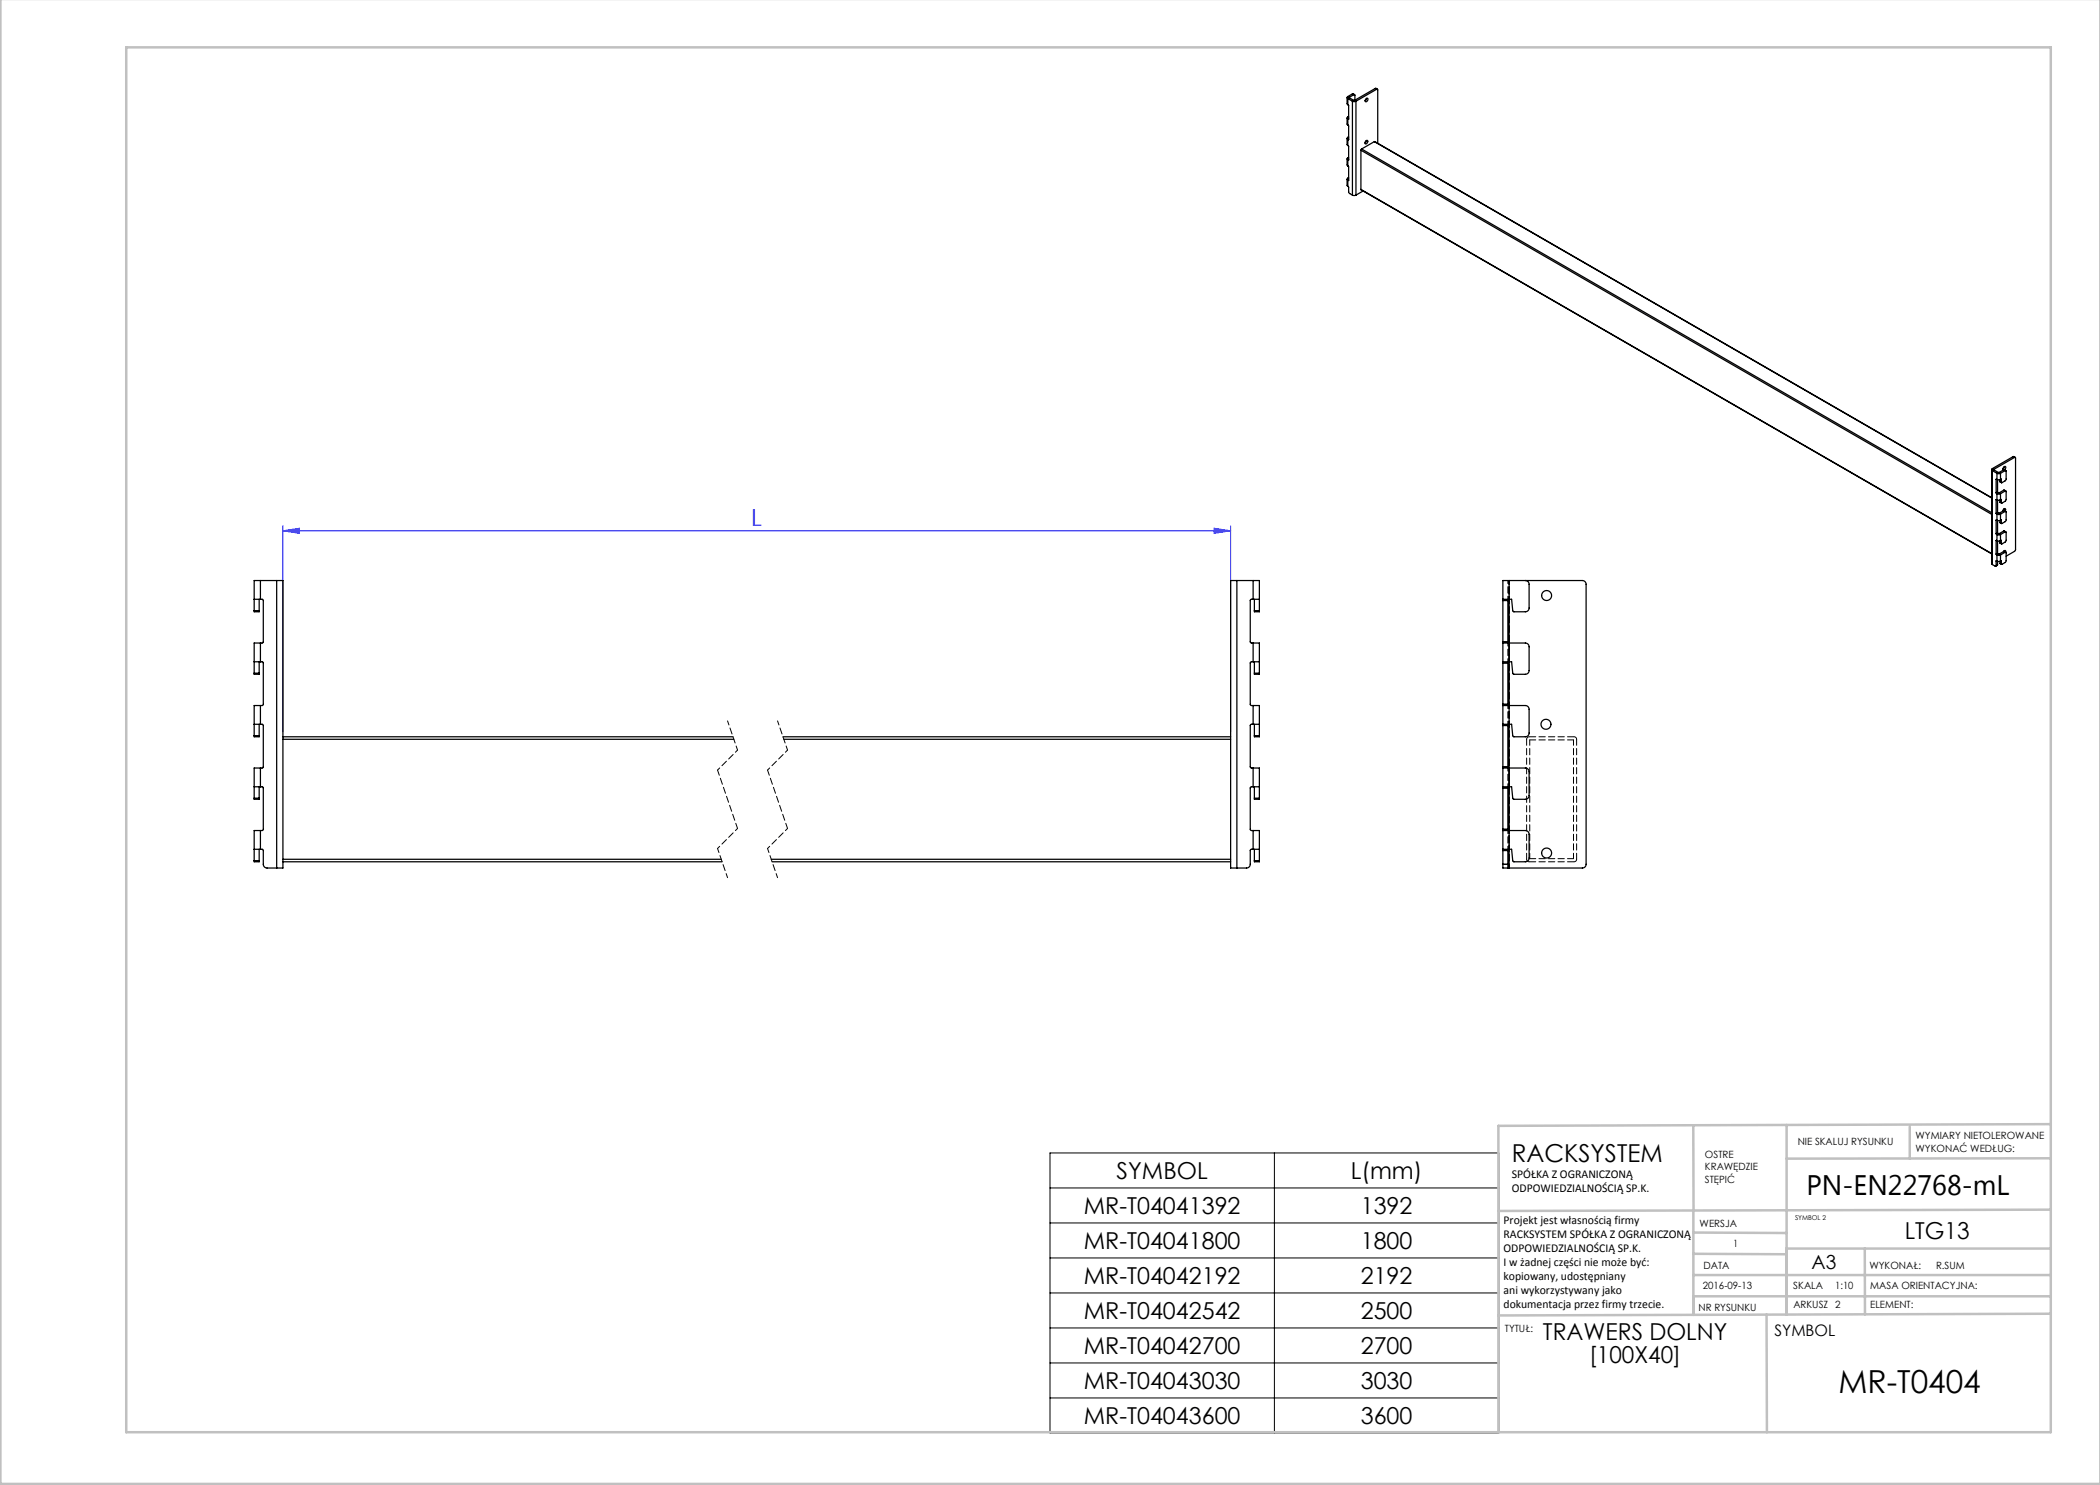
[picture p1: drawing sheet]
<svg xmlns="http://www.w3.org/2000/svg" width="420mm" height="297mm" viewBox="0 0 420 297" stroke-linecap="round" stroke-linejoin="round" font-family="sans-serif">
<path d="M56.6 106.2l3.3-.5v1zM56.6 105.2v41.2M56.6 106.2h189.5M242.8 105.7l3.3 .5-3.3 .5zM246.1 105.2v41.2" fill="none" stroke="#00f" stroke-width=".2"/>
<path d="M210 230.6h89.8v56h-89.8zM210 237.6h89.8M254.9 230.6v56M210 244.6h89.8M210 251.6h89.8M210 258.6h89.8M210 265.6h89.8M210 272.6h89.8M210 279.6h89.8" fill="none" stroke="#000" stroke-width=".2"/>
<path d="M145.5 144.2l2 5.8M155.5 144.2l2 5.8M143.5 169.7l2 5.8M153.5 169.7l2 5.8" fill="none" stroke="#000" stroke-width=".2" stroke-dasharray="1.3 .6" stroke-dashoffset=".4"/>
<path d="M147.5 150l-4 4M157.5 150l-4 4M147.5 165.7l-4 4M157.5 165.7l-4 4" fill="none" stroke="#000" stroke-width=".2" stroke-dasharray="1.3 .6" stroke-dashoffset=".7"/>
<path d="M143.5 154l4 11.7M153.5 154l4 11.7" fill="none" stroke="#000" stroke-width=".2" stroke-dasharray="1.3 .6" stroke-dashoffset=".2"/>
<g fill="none" stroke="#c0c0c0" stroke-width=".5">
<path d="M.1 -.1v296.9h419.9M25.2 9.5h385v276.9h-385zM338.7 225.2v16.9M357.3 225v37.9M382 225.4v6.3M410.1 224.8l-110.4 .4v61.2M410.1 231.7h-52.8M338.7 259.3h71.5M338.7 255h71.5M338.7 250.8l18.6 .1M338.7 246.5l18.6 .1M338.7 242.1v20.9"/>
<path d="M373 249.7v13.2M410.1 241.9l-110.4 .3M410.2 249.7h-52.9v13.2M353.3 262.9l.1 23.5M410.2 262.7l-110.5 .4"/>
</g>
<path d="M56.6 106.2l3.3-.5v1zM242.8 105.7l3.3 .5-3.3 .5z" fill="#00f"/>
<g fill="none" stroke="#000" stroke-width=".25">
<path d="M269.4 19.5v1.2l.2 .2M269.6 19.3l-.2 .2 .2 .2M269.6 19.3l.2 .2M269.6 19.7v1.2M269.6 19.7l.9 .5M269.8 19.5v.1M269.8 19.6l-.2 .1M269.8 19.6l1 .5M270.5 18.8l.4 .1M270.5 18.8l-.9 .5M270.5 18.8l.3 .1M270.8 18.9l.2 .1v1"/>
<path d="M270.8 18.9l-1 .6M273.2 19.8a.22 .22 0 0 1 .3-.1 .22 .22 0 0 1 .1 .3 .28 .28 0 0 1-.2 .3 .28 .28 0 0 1-.4-.1zM273.3 19.7l-.3 .5M275.1 17.7l.4 .1M275.1 17.7l-4.2 2.4M275.1 17.7l.2 .2M275.3 17.9l.2 .1v10.7M275.3 17.9l-4.1 2.3M269.4 23.6v1.2l.2 .2M269.4 27.7v1.2l.2 .2M269.4 31.8v1.2l.2 .2M269.4 35.8v1.3l.2 .2"/>
<path d="M269.6 37.3l.1 .1 .1 1.2 .7 .4M269.6 33.2l.1 .2v2.7M269.6 29.1l.1 .2v2.7M269.6 25l.1 .2v2.7M269.6 20.9l.1 .2v2.7M269.6 23.4l-.2 .2 .2 .2M269.6 27.5l-.2 .2 .2 .2M269.6 31.6l-.2 .2 .2 .2M269.6 35.6l-.2 .2 .2 .2M269.6 23.8v1.2M269.6 27.9v1.2M269.6 32v1.2"/>
<path d="M269.6 36v1.3M269.6 36l.1 .1M269.6 32h.1M269.6 27.9h.1M269.6 23.8h.1M269.6 23.4l.1 .1M269.6 27.5l.1 .1M269.6 31.6h.1M269.6 35.6l.1 .1M269.7 36.1h.1M269.7 32h.1M269.7 27.9h.1"/>
<path d="M269.7 23.8h.1M269.7 23.3l-.1 .1M269.7 27.4l-.1 .1M269.7 31.5l-.1 .1M269.7 35.5l-.1 .1M269.7 23.7l-.1 .1M269.7 27.8l-.1 .1M269.7 31.9l-.1 .1M269.7 36h-.1M270.5 20.2h.7M270.5 39h.7M270.5 20.2v18.8"/>
<path d="M270.8 20.1h.1M270.8 20.1l-.3 .1M270.9 20.1l.3 .1M271.2 20.2v18.8M272.2 37.9l126.1 72.9M272.2 30v7.9M272.2 30l126.1 72.9M272.2 37.9l126.1 72.8M272.3 29.8l-.1 .2M272.3 29.8l126 72.7M272.6 38.2l-1.4 .8M273.2 28.1a.22 .22 0 0 1 .3 0 .22 .22 0 0 1 0 .4 .26 .26 0 0 1-.2 .3 .26 .26 0 0 1-.3-.3z"/>
<path d="M273.3 28.1l-.3 .5M274.9 28.3l123.4 71.2M274.9 28.3l-2.6 1.5M274.9 28.3l123.4 71.3M398.3 93.9v18.8l.2 .2M398.5 93.7l-.2 .2 .2 .2M398.5 93.7l.3 .2M398.5 94.1l.9 .6M398.5 94.1v18.8M398.8 93.9v.1M398.8 94l-.3 .1M398.8 94l.9 .5"/>
<path d="M399.2 98.6l.1 .1M399.2 95.9v2.7M399.2 100v2.6M399.3 95.8l-.1 .1M399.3 99.9l-.1 .1M399.3 95.8l.1 .1M399.3 98.7h.1M399.3 99.9l.1 .1M399.4 94.7h.7M399.4 95.9h.7M399.4 98.7h.7M399.4 100h.7"/>
<path d="M399.4 94.7v1.2M399.4 98.7v1.3M399.5 98.4l.1 .1M399.5 98.4l-.3 .2M399.5 95.9v2.5M399.6 98.5l-.3 .2M399.6 98.5l.1 .1M399.7 94.5h.1M399.7 98.6h.1M399.7 94.5l-.3 .2M399.7 98.6l-.3 .1M399.8 94.5l.3 .2"/>
<path d="M399.8 98.6l.3 .1M400 95.9v.4M400 96.3l.3 .2M400.1 94.7v1.2M400.1 98.7v1.3M400.1 95.9l.1-.1 .1 .7M400.1 100l.1-.1 .1 .7M400.6 93.8a.31 .31 0 0 1 .1-.4 .31 .31 0 0 1 .5 .1l-.3 .5M400.6 93.8l.1 .2M400.7 98l.5 .2M400.7 94l.3 .1M400.7 94l-.9 .5"/>
<path d="M400.7 98l.3 .2M400.7 98l-.9 .6M400.9 93.3l-.3 .5M400.9 94h-.2M400.9 94l.3 .1M401 94.1l.2 .1v1.7l-.2 .3-.7 .3M401 98.2l.2 .1v1.7l-.2 .3-.7 .3M401 94.1l-.9 .6M401 98.2l-.9 .5M402.6 91.3l.4 .2M402.6 91.3l-4.1 2.4M402.6 91.3l.3 .2"/>
<path d="M402.9 91.5l.2 .1v18.4l-.2 .3-1.7 .9M402.9 91.5l-4.1 2.4M50.8 119.9h1.3M51.8 119.9v2.2M52.1 116.1h-1.3v6M52.1 119.9h.4l.2 .2v8.3l-.2 .2h-.4M52.1 116.1h3.2M52.1 116.1v3.8M55.3 116.1h1.3v57.5h-1.3M55.3 116.1v57.5M247.4 116.1h-1.3v57.5h1.3M247.4 116.1v57.5"/>
<path d="M247.4 116.1h3.2M250.6 119.9h-.4l-.1 .2v8.3l.1 .2h.4M250.6 119.9h1.3M250.6 116.1h1.3v6M250.6 116.1v3.8M250.9 119.9v2.2M300.6 119.9v.2M301.6 119.9v.2M301.8 116.1h-1.2v3.8M301.8 116.1h14.7a.75 .75 0 0 1 .7 .8v56a.75 .75 0 0 1-.7 .7h-14.7M301.8 116.1v57.5M305.1 116.1a.75 .75 0 0 1 .7 .8v4.7a.75 .75 0 0 1-.7 .8l-2.4-.1-.4-2.4h-1.7"/>
<path d="M398.5 112.9l.6 .3 .1-.1M399.2 102.6l.1 .2M399.2 106.7l.1 .2M399.2 110.8l.1 .1M399.2 104v2.7M399.2 108.1v2.7M399.2 112.2v.9M399.3 104h-.1M399.3 108.1h-.1M399.3 112.2h-.1M399.3 102.8h.1M399.3 104h.1"/>
<path d="M399.3 106.9h.1M399.3 108.1h.1M399.3 110.9l.1 .1M399.3 112.2h.1M399.4 102.8h.7M399.4 104h.7M399.4 106.9h.7M399.4 108.1h.7M399.4 111h.7M399.4 112.2h.7M399.4 102.8v1.2M399.4 106.9v1.2"/>
<path d="M399.4 111v1.2M399.5 102.5l.1 .1M399.5 106.6l.1 .1M399.5 110.7l.1 .1M399.5 112.9l-.3 .3M399.5 100v2.5M399.5 104.1v2.5M399.5 108.2v2.5M399.5 112.3v.6M399.5 102.5l-.3 .1M399.5 106.6l-.3 .1M399.5 110.7l-.3 .1"/>
<path d="M399.5 112.9l-.3 .2M399.6 102.6l-.3 .2M399.6 102.6l.1 .1M399.6 106.7l-.3 .2M399.6 106.7h.1M399.6 110.8l-.3 .1M399.6 110.8h.1M399.7 102.7h.1M399.7 106.7h.1M399.7 110.8h.1M399.7 102.7l-.3 .1M399.7 106.7l-.3 .2"/>
<path d="M399.7 110.8l-.3 .2M399.8 102.7l.3 .1M399.8 106.7l.3 .2M399.8 110.8l.3 .2M400 100v.4M400 104.1v.4M400 108.2v.4M400 112.3v.4M400 100.4l.3 .2M400 104.5h.1M400 108.6l.3 .2M400 112.7l.3 .2"/>
<path d="M400 104.5l.3 .2M400 112.7l.3 .1M400.1 102.8v1.2M400.1 106.9v1.2M400.1 111v1.2M400.1 108.1h.1l.1 .7M400.1 112.2l.1-.1 .1 .7M400.7 110.3l.4 .1a.24 .24 0 0 0-.1-.3 .24 .24 0 0 0-.3 .2M400.7 102.1l.5 .2M400.7 106.2l.5 .2M400.7 102.1l.3 .2M400.7 102.1l-.9 .6"/>
<path d="M400.7 106.2l.3 .2M400.7 106.2l-.9 .5M400.7 110.3l.3 .2M400.7 110.3l-.9 .5M400.8 101.7l-.2 .5a.31 .31 0 0 1 .1-.4 .31 .31 0 0 1 .4 .1l-.1 .3M400.9 110.1v.2M401 102.3l.2 .1v1.8l-.9 .5-.1-.7h-.1M401 106.4l.2 .1v1.7l-.2 .2-.7 .4M401 110.5h.2v1.7l-.2 .3-.7 .3M401 102.3l-.9 .5M401 106.4l-.9 .5M401 110.5l-.9 .5"/>
<path d="M50.8 132.4h1.3M50.8 122.1v.3h1v-.3M50.8 134.6v.3h1v-.3M50.8 122.1h1M50.8 134.6h1M51.8 132.4v2.2M52.1 128.6h-1.3v6M52.1 132.4h.4l.2 .2v8.3l-.2 .2h-.4M52.1 128.6v3.8M250.6 132.4h-.4l-.1 .2v8.3l.1 .2h.4M250.6 128.6h1.3v6M250.6 132.4h1.3"/>
<path d="M250.6 128.6v3.8M250.9 122.1v.3h1v-.3M250.9 134.6v.3h1v-.3M250.9 132.4v2.2M250.9 122.1h1M250.9 134.6h1M300.6 128.6h4.5a.75 .75 0 0 1 .7 .8v4.7a.75 .75 0 0 1-.7 .8l-2.4-.1-.4-2.4h-1.7M300.6 128.4v.2M300.6 132.4v.2M300.6 120.1v8.3M300.6 128.6v3.8M300.6 132.6v8.3"/>
<path d="M300.6 120.1h1M300.6 128.4h1M300.6 132.6h1M301.6 128.4v.2M301.6 132.4v.2M301.6 120.1v8.3M301.6 132.6v8.3M50.8 157.4h1.3M50.8 144.9h1.3M50.8 159.6v.3h1v-.3M50.8 147.1v.3h1v-.3M50.8 159.6h1"/>
<path d="M50.8 147.1h1M51.8 144.9v2.2M51.8 157.4v2.2M52.1 153.6h-1.3v6M52.1 141.1h-1.3v6M52.1 157.4h.4l.2 .2v8.3l-.2 .2h-.4M52.1 144.9h.4l.2 .2v8.3l-.2 .2h-.4M52.1 141.1v3.8M52.1 153.6v3.8M56.6 147.4h90M56.6 147.9h90.2M156.6 147.4h89.5"/>
<path d="M156.8 147.9h89.3M250.6 144.9h-.4l-.1 .2v8.3l.1 .2h.4M250.6 157.4h-.4l-.1 .2v8.3l.1 .2h.4M250.6 141.1h1.3v6M250.6 144.9h1.3M250.6 157.4h1.3M250.6 153.6h1.3v6M250.6 141.1v3.8M250.6 153.6v3.8M250.9 159.6v.3h1v-.3M250.9 147.1v.3h1v-.3M250.9 144.9v2.2"/>
<path d="M250.9 157.4v2.2M250.9 159.6h1M250.9 147.1h1M300.6 141.1h4.5a.75 .75 0 0 1 .7 .8v4.7a.75 .75 0 0 1-.7 .8l-2.4-.1-.4-2.4h-1.7M300.6 153.6h4.5a.75 .75 0 0 1 .7 .8v4.7a.75 .75 0 0 1-.7 .8l-2.4-.1-.4-2.4h-1.7M300.6 144.9v.2M300.6 153.4v.2M300.6 140.9v.2M300.6 157.4v.2M300.6 141.1v3.8M300.6 145.1v8.3M300.6 153.6v3.8"/>
<path d="M300.6 157.6v8.3M300.6 145.1h1M300.6 153.4h1M300.6 140.9h1M300.6 157.6h1M301.6 144.9v.2M301.6 153.4v.2M301.6 140.9v.2M301.6 157.4v.2M301.6 145.1v8.3M301.6 157.6v8.3M50.8 169.9h1.3"/>
<path d="M50.8 172.1v.3h1v-.3M50.8 172.1h1M51.8 169.9v2.2M52.1 166.1h-1.3v6M52.1 169.9h.4l.2 .2v2.8a.75 .75 0 0 0 .7 .7h1.9M52.1 166.1v3.8M56.6 172.4h87.8M56.6 171.9h87.7M154.3 171.9h91.8M154.4 172.4h91.7M250.6 169.9h-.4l-.1 .2v2.8a.75 .75 0 0 1-.8 .7h-1.9M250.6 169.9h1.3"/>
<path d="M250.6 166.1h1.3v6M250.6 166.1v3.8M250.9 172.1v.3h1v-.3M250.9 172.1h1M250.9 169.9v2.2M300.6 166.1h4.5a.75 .75 0 0 1 .7 .8v4.7a.75 .75 0 0 1-.7 .8l-2.4-.1-.4-2.4h-1.7M300.6 169.9v.2M300.6 165.9v.2M300.6 172.9v.7h1M300.6 166.1v3.8M300.6 170.1v2.8M300.6 170.1h1"/>
<path d="M300.6 165.9h1M300.6 172.9h1M301.6 169.9v.2M301.6 165.9v.2M301.6 172.9v.7M301.6 173.6h.2M301.6 170.1v2.8"/>
<circle cx="309.3" cy="119.1" r="1"/>
<circle cx="309.2" cy="144.9" r="1"/>
<circle cx="309.3" cy="170.6" r="1"/>
</g>
<path d="M301.6 116.1v3.8M301.8 116.1v3.8M301.6 128.6v3.8M301.8 128.6v3.8M301.6 153.6v3.8M301.6 141.1v3.8M301.8 153.6v3.8M301.8 141.1v3.8M301.6 166.1v3.8M301.8 166.1v3.8" fill="none" stroke="#000" stroke-width=".2" stroke-dasharray="1.3 .6" stroke-dashoffset=".7"/>
<path d="M301.8 116.1v57.5M300.6 128.4h1M301.6 132.6h-1M301.6 120.1h-1M300.6 153.4h1M300.6 140.9h1M301.6 157.6h-1M301.6 145.1h-1M300.6 172.9h1M300.6 165.9h1M301.6 170.1h-1" fill="none" stroke="#000" stroke-width=".2" stroke-dasharray="1.3 .6" stroke-dashoffset=".5"/>
<path d="M314.7 148v23.7M305.9 171.7v-23.7" fill="none" stroke="#000" stroke-width=".2" stroke-dasharray="1.3 .6" stroke-dashoffset=".2"/>
<path d="M305.9 148h8.8M315.3 147.9v24M305.3 171.9v-24M314.7 171.7h-8.8" fill="none" stroke="#000" stroke-width=".2" stroke-dasharray="1.3 .6" stroke-dashoffset=".1"/>
<path d="M305.3 147.9l.2-.4 .3-.1M314.8 147.4l.4 .1 .1 .4M305.8 172.4l-.3-.2-.2-.3M315.3 171.9l-.1 .3-.4 .2" fill="none" stroke="#000" stroke-width=".2" stroke-dasharray="1.3 .6" stroke-dashoffset=".4"/>
<path d="M305.8 147.4h9M314.8 172.4h-9" fill="none" stroke="#000" stroke-width=".2" stroke-dasharray="1.3 .6" stroke-dashoffset="-.1"/>
<text font-size="6.3" x="367.7" y="278.5">MR-T0404</text>
<text font-size="5.6" x="361.3" y="239.1">PN-EN22768-mL</text>
<text font-size="4.9" x="302.4" y="232.4">RACKSYSTEM</text>
<text font-size="4.7" fill="#00f" x="150.3" y="105.1">L</text>
<g font-size="4.7">
<text x="223.3" y="235.8">SYMBOL</text>
<text x="270.1" y="235.8">L(mm)</text>
<text x="216.8" y="242.8">MR-T04041392</text>
<text x="272.1" y="242.8">1392</text>
<text x="216.8" y="249.8">MR-T04041800</text>
<text x="272.1" y="249.8">1800</text>
<text x="380.9" y="247.8">LTG13</text>
<text x="216.8" y="256.8">MR-T04042192</text>
<text x="272.1" y="256.8">2192</text>
<text x="216.8" y="263.8">MR-T04042542</text>
<text x="272.1" y="263.8">2500</text>
<text x="308.6" y="268.1">TRAWERS DOLNY</text>
<text x="216.8" y="270.8">MR-T04042700</text>
<text x="272.1" y="270.8">2700</text>
<text x="317.8" y="272.6">[100X40]</text>
<text x="216.8" y="277.8">MR-T04043030</text>
<text x="272.1" y="277.8">3030</text>
<text x="216.8" y="284.8">MR-T04043600</text>
<text x="272.1" y="284.8">3600</text>
</g>
<text font-size="3.9" x="362.3" y="253.8">A3</text>
<text font-size="3.2" x="354.9" y="267.2">SYMBOL</text>
<g font-size="2.4">
<text x="302.4" y="235.6">SPÓŁKA Z OGRANICZONĄ</text>
<text x="302.4" y="238.4">ODPOWIEDZIALNOŚCIĄ SP.K.</text>
<text x="300.7" y="244.7">Projekt jest własnością firmy</text>
<text x="300.7" y="247.5">RACKSYSTEM SPÓŁKA Z OGRANICZONĄ</text>
<text x="300.7" y="250.3">ODPOWIEDZIALNOŚCIĄ SP.K.</text>
<text x="300.7" y="253.1">I w żadnej części nie może być:</text>
<text x="300.7" y="256">kopiowany, udostępniany</text>
<text x="300.7" y="258.8">ani wykorzystywany jako</text>
<text x="300.7" y="261.6">dokumentacja przez firmy trzecie.</text>
</g>
<g font-size="2">
<text x="383.1" y="227.9">WYMIARY NIETOLEROWANE</text>
<text x="341" y="231.6">OSTRE</text>
<text x="359.5" y="228.9">NIE SKALUJ RYSUNKU</text>
<text x="383.1" y="230.4">WYKONAĆ WEDŁUG:</text>
<text x="341" y="234.1">KRAWĘDZIE</text>
<text x="341" y="236.6">STĘPIĆ</text>
<text x="339.9" y="245.4">WERSJA</text>
<text x="346.6" y="249.5">1</text>
<text x="340.6" y="257.7">2016-09-13</text>
<text x="340.7" y="253.8">DATA</text>
<text x="358.7" y="257.7">SKALA</text>
<text x="367" y="257.7">1:10</text>
<text x="373.9" y="253.8">WYKONAŁ:</text>
<text x="374.1" y="257.7">MASA ORIENTACYJNA:</text>
<text x="387.2" y="253.8">R.SUM</text>
<text x="339.7" y="262.3">NR RYSUNKU</text>
<text x="358.7" y="261.7">ARKUSZ 2</text>
<text x="374.1" y="261.7">ELEMENT:</text>
<text x="301" y="266.4">TYTUŁ:</text>
</g>
<text font-size="1.3" x="359" y="244">SYMBOL 2</text>
</svg>
